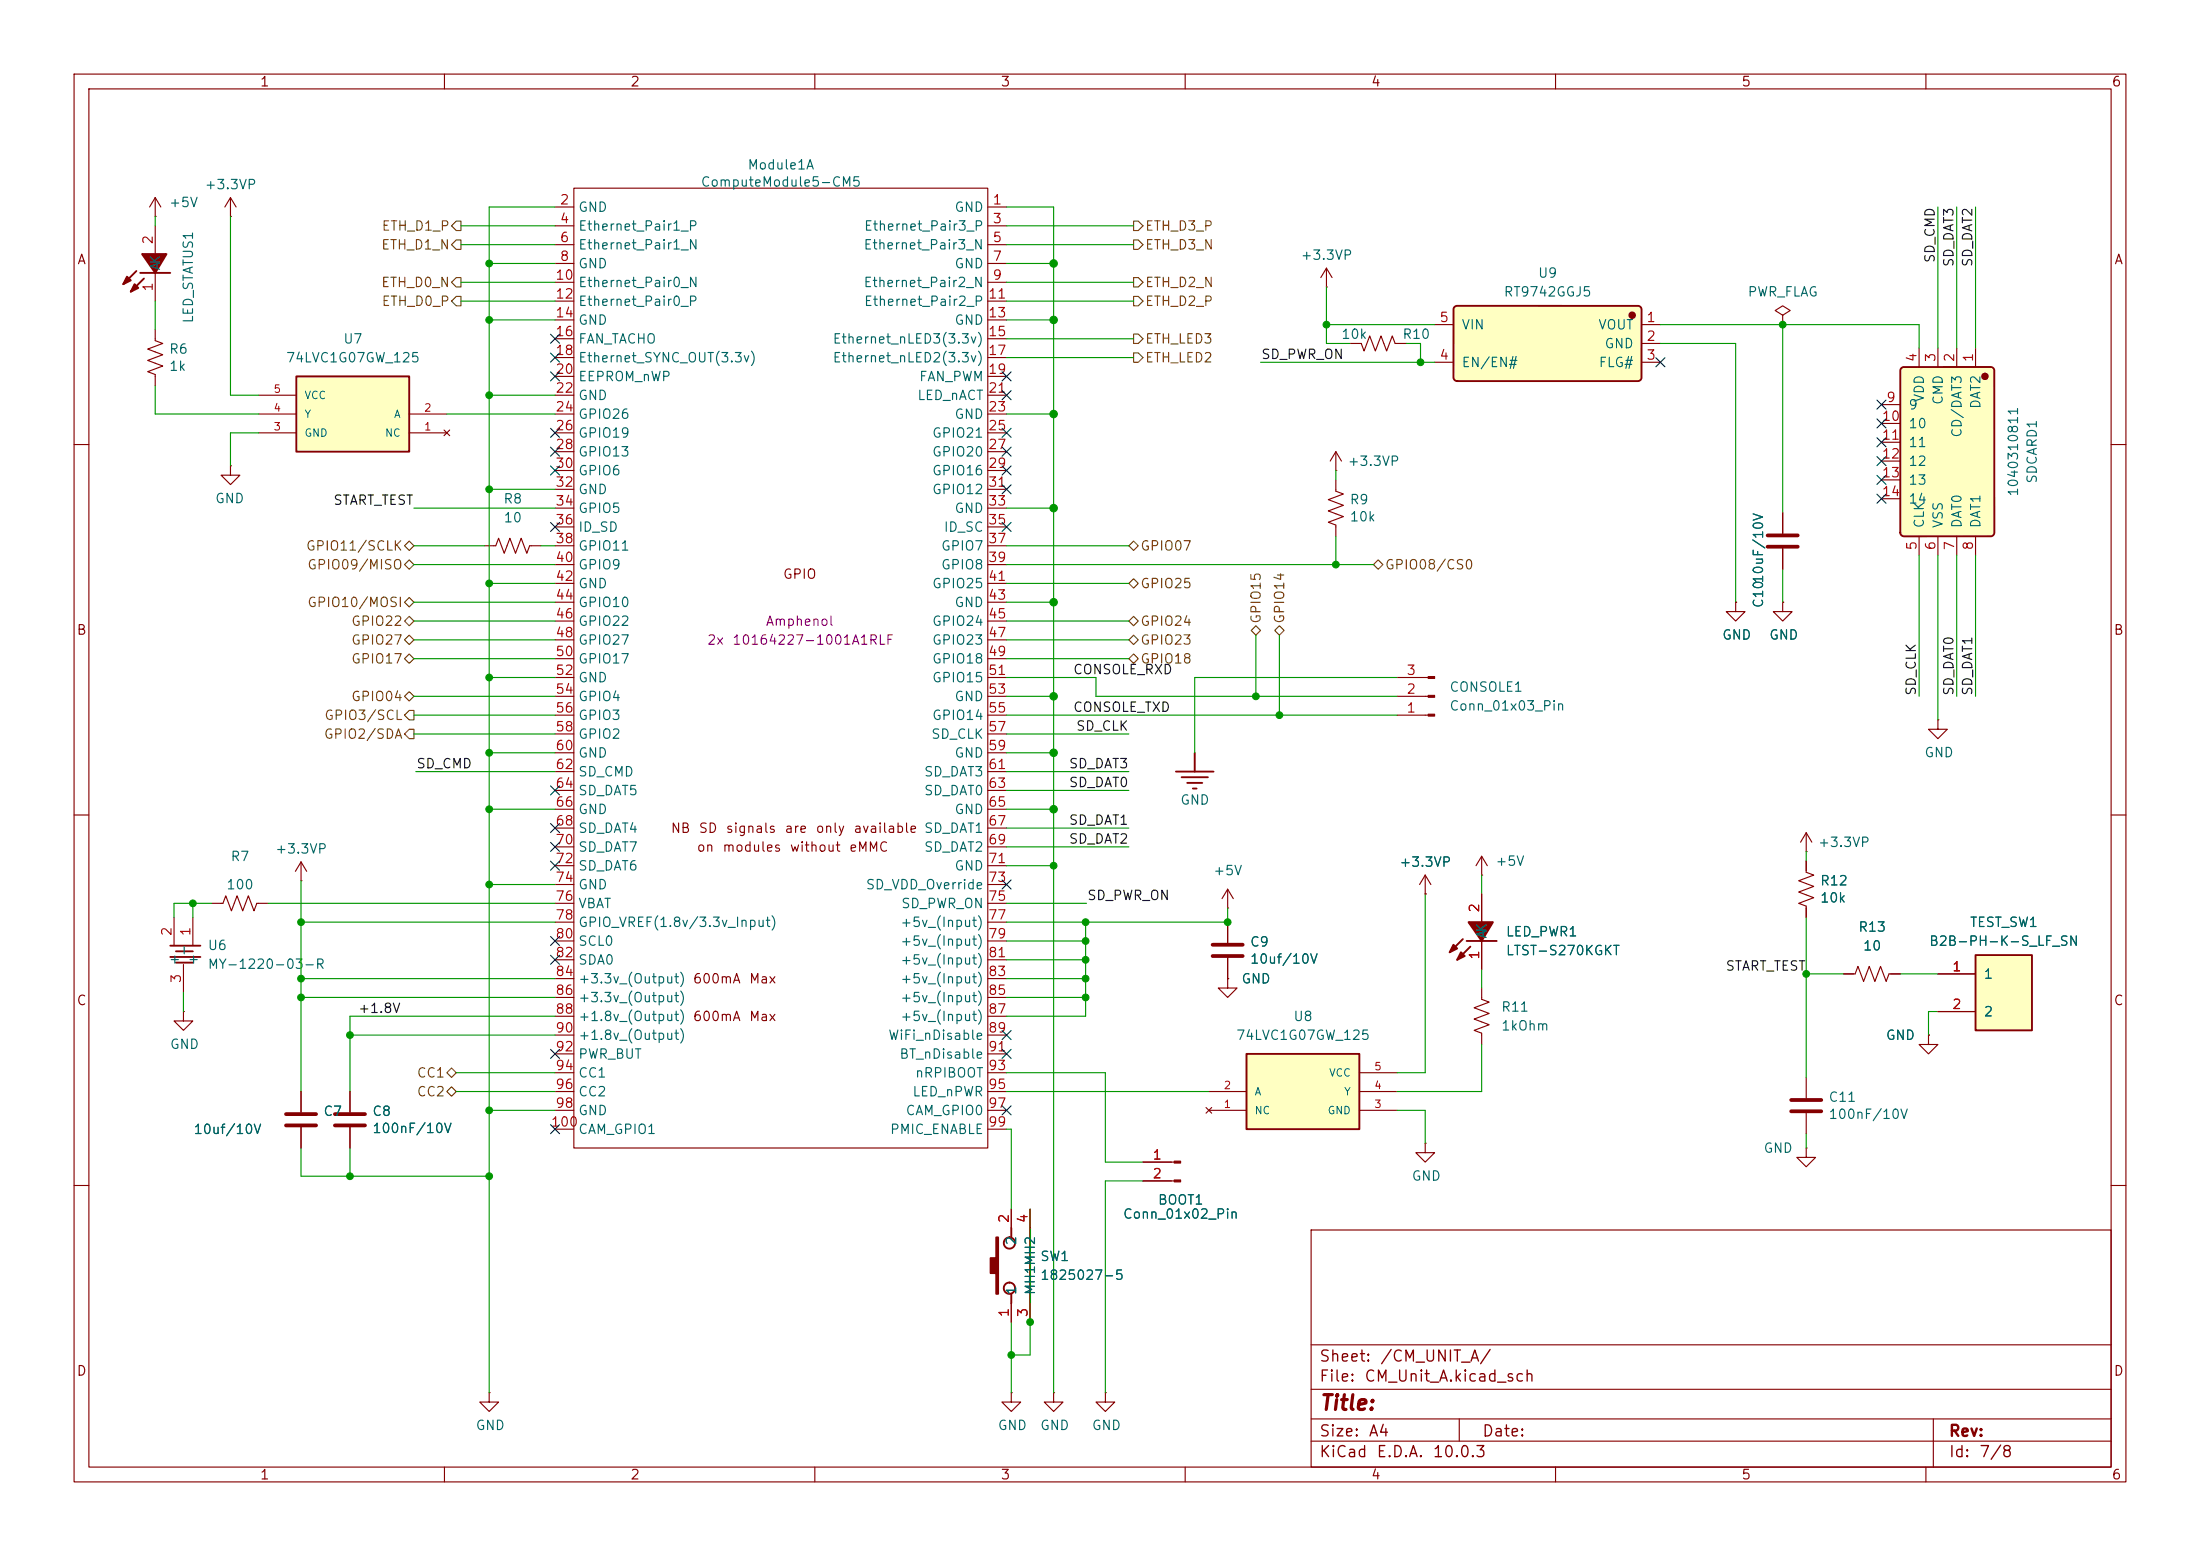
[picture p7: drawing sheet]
<svg xmlns="http://www.w3.org/2000/svg" width="297mm" height="210mm" viewBox="0 0 297 210" stroke-linecap="round" stroke-linejoin="round" font-family="sans-serif">
<g fill="none" stroke="#840000" stroke-width=".15">
<path d="M10 10h277v190h-277zM12 12h273v186h-273zM60 10v2M110 10v2M160 10v2M210 10v2M260 10v2M182.2 46.4h1.6l.3 1 .8-2.1 .8 2.1 .7-2.1 .8 2.1 .8-2.1 .3 1.1h1.6M10 60h2M180.3 63.5h.1M180.3 61l-.7 1.2M180.3 61l.8 1.2"/>
<path d="M180.3 61v2.5M240.7 69.2v2.8M240.7 74v2.8M285 60h2M188.6 96.5h4.2M188.6 94h4.2M188.6 91.4h4.2M240.7 81.3v1.3h1.2l-1.2 1.2-1.3-1.2h1.3M240.7 81.3h.1M10 110h2M285 110h2M165.7 122.6h.1"/>
<path d="M165.7 120l-.7 1.3M165.7 120l.8 1.3M165.7 120v2.6M10 160h2M177 166h108v32h-108zM285 160h2M60 198v2M110 198v2M160 198v2M177 194.5h108M177 191.5h108M177 187.5h108"/>
<path d="M177 181.5h108M197 191.5v3M210 198v2M260 198v2M261 191.5v6.5"/>
</g>
<g fill="#840000" stroke="#840000" stroke-width=".15">
<path d="M192.8 96.4h.9v.2h-.9z"/>
<path d="M192.8 93.9h.9v.2h-.9z"/>
<path d="M192.8 91.3h.9v.3h-.9z"/>
</g>
<path d="M238.6 72.3h4.1M238.6 73.8h4.1" fill="none" stroke="#840000" stroke-width=".51"/>
<path d="M40 50.8h15.2v10.2h-15.2z" fill="#ffffc2"/>
<g fill="none" stroke="#840000" stroke-width=".25">
<path d="M18.4 36.6l-1.8 1.8M18.9 36.8h4.1M19.4 37.6l-1.7 1.8M40 50.8h15.2v10.2h-15.2zM158.7 104.1h5.1M159.5 104.9h3.6M160.3 105.7h2M161 106.4h.5M161.3 101.6v2.5M23 127.6h4.1M23 129.2h4.1M23.7 128.4h2.3"/>
<path d="M23.7 129.9h2.3M197.5 126.7l-1.8 1.8M198 127h4.1M198.5 127.8l-1.8 1.7M136.5 165.7v1.3M136.5 174.6v1.3M139.1 165.7v10.2"/>
<circle cx="136.3" cy="167.8" r=".76"/>
<circle cx="136.3" cy="173.9" r=".76"/>
</g>
<g fill="none" stroke="#840000" stroke-width=".15">
<path d="M21 29.2h.1M21 26.7l-.8 1.2M21 26.7l.7 1.2M21 26.7v2.5M21 30.5v3.8M21 36.8v3.8M31.1 29.2h.1M31.1 26.7l.8 1.2M31.1 26.7l-.7 1.2M31.1 26.7v2.5M179.1 38.7h.1M179.1 36.2l-.8 1.3"/>
<path d="M179.1 36.2l.7 1.3M179.1 36.2v2.5M21 44.5v1.5l1 .4-2.1 .7 2.1 .8-2.1 .7 2.1 .8-2.1 .8 1.1 .3v1.6M34.9 58.4h5.1M34.9 55.9h5.1M34.9 53.3h5.1M55.2 58.4h5.1M55.2 55.9h5.1M59.9 58l.8 .8M60.7 58l-.8 .8M31.1 62.9v1.2h-1.3l1.3 1.3 1.3-1.3h-1.3M31.1 62.9h.1"/>
<path d="M65.4 73.7h1.5l.4-1.1 .8 2.1 .7-2.1 .8 2.1 .8-2.1 .7 2.1 .4-1h1.5M200 118.1h.1M200 115.6v2.5M200 115.6l-.7 1.2M200 115.6l.8 1.2M23.5 123.8v3.8M24.8 136.5v1.3h1.2l-1.2 1.3-1.3-1.3h1.3M24.8 136.5h.1M24.8 130.2v3.8M26 123.8v3.8M28.6 121.9h1.5l.4-1 .7 2 .8-2 .8 2 .7-2 .8 2 .4-1h1.5M200 133.4v1.5l1 .4-2 .7 2 .8-2 .7 2 .8-2 .8 1 .3v1.6"/>
<path d="M200 120.7v3.8M200 127v3.8M40.6 147.3v2.8M40.6 152.1v2.8M47.2 147.3v2.8M47.2 152.1v2.8M154.3 156.8h4.2M154.3 159.4h4.2M192.4 154.3v1.3h1.3l-1.3 1.2-1.3-1.2h1.3M192.4 154.3h.1M136.5 163.2v2.5M136.5 175.9v2.5"/>
<path d="M139.1 163.2v2.5M139.1 175.9v2.5M66 188v1.2h1.3l-1.3 1.3-1.2-1.3h1.2M66 188h.1"/>
</g>
<g fill="#840000" stroke="#840000" stroke-width=".25">
<path d="M197.2 128.5l.5 .5-1 .5z"/>
<path d="M196.2 127.5l.5 .5-1 .5z"/>
<path d="M198.2 124.5h3.3l-1.5 2.5z"/>
<path d="M18.2 38.4l.5 .5-1 .5z"/>
<path d="M17.1 37.3l.6 .5-1.1 .6z"/>
<path d="M19.2 34.3h3.3l-1.5 2.5z"/>
<path d="M134.5 167h.2v7.6h-.2v-2.8h-.8v-2h.8z"/>
</g>
<path d="M38.6 150.4h4.1M38.6 151.9h4.1M45.2 150.4h4.1M45.2 151.9h4.1" fill="none" stroke="#840000" stroke-width=".51"/>
<g fill="#840000" stroke="#840000" stroke-width=".15">
<path d="M158.5 156.7h.9v.3h-.9z"/>
<path d="M158.5 159.3h.9v.2h-.9z"/>
</g>
<path d="M168.3 142.2h15.2v10.2h-15.2z" fill="#ffffc2"/>
<path d="M168.3 142.2h15.2v10.2h-15.2z" fill="none" stroke="#840000" stroke-width=".25"/>
<g fill="none" stroke="#840000" stroke-width=".15">
<path d="M180.3 64.8v1.5l1.1 .4-2.1 .7 2.1 .8-2.1 .8 2.1 .7-2.1 .8 1 .4v1.5M261.6 97.2v1.2h1.3l-1.3 1.3-1.3-1.3h1.3M261.6 97.2h.1M40.6 118.9h.1M40.6 116.3l-.7 1.3M40.6 116.3l.8 1.3M40.6 116.3v2.6M165.7 132.1v1.3h1.3l-1.3 1.2-1.2-1.2h1.2M165.7 132.1h.1M165.7 124.5v2.8M165.7 129.3v2.8M162.8 149.5l.8 .7"/>
<path d="M163.2 149.9h5.1M163.2 147.3h5.1M163.6 149.5l-.8 .7M183.5 149.9h5.1M183.5 147.3h5.1M183.5 144.8h5.1"/>
</g>
<path d="M163.7 127.5h4.1M163.7 129h4.1" fill="none" stroke="#840000" stroke-width=".51"/>
<path d="M256.7 49.7l.2-.2h11.8l.3 .1 .2 .3v22v.3l-.4 .2h-11.8a.51 .51 0 0 1-.5-.5v-21.9z" fill="#ffffc2"/>
<circle cx="268" cy="50.8" r=".38" fill="#840000" stroke="#840000" stroke-width=".25"/>
<path d="M256.7 49.7l.2-.2h11.8l.3 .1 .2 .3v22v.3l-.4 .2h-11.8a.51 .51 0 0 1-.5-.5v-21.9z" fill="none" stroke="#840000" stroke-width=".25"/>
<g fill="none" stroke="#840000" stroke-width=".15">
<path d="M254 54.6h2.5M254 57.2h2.5M254 59.7h2.5M259.1 47v2.5M261.6 47v2.5M264.2 47v2.5M266.7 47v2.5M254 62.2h2.5M254 64.8h2.5M254 67.3h2.5M259.1 72.4v2.5M261.6 72.4v2.5"/>
<path d="M264.2 72.4v2.5M266.7 72.4v2.5"/>
</g>
<path d="M266.7 128.9h7.6v10.2h-7.6z" fill="#ffffc2"/>
<path d="M266.7 128.9h7.6v10.2h-7.6z" fill="none" stroke="#840000" stroke-width=".25"/>
<g fill="none" stroke="#840000" stroke-width=".15">
<path d="M74.9 27.9h2.6M74.9 30.5h2.6M74.9 33h2.6M74.9 35.6h2.6M74.9 38.1h2.6M77.5 25.4h55.8v129.5h-55.8zM133.3 27.9h2.6M133.3 30.5h2.6M133.3 33h2.6M133.3 35.6h2.6M133.3 38.1h2.6M74.9 40.6h2.6"/>
<path d="M74.9 43.2h2.6M74.9 45.7h2.6M74.9 48.3h2.6M74.9 50.8h2.6M74.9 53.3h2.6M74.9 55.9h2.6M74.9 58.4h2.6M133.3 40.6h2.6M133.3 43.2h2.6M133.3 45.7h2.6M133.3 48.3h2.6M133.3 50.8h2.6"/>
<path d="M133.3 53.3h2.6M133.3 55.9h2.6M133.3 58.4h2.6M74.9 61h2.6M74.9 63.5h2.6M74.9 66h2.6M74.9 68.6h2.6M74.9 71.1h2.6M74.9 73.7h2.6M74.9 76.2h2.6M74.9 78.7h2.6M133.3 61h2.6"/>
<path d="M133.3 63.5h2.6M133.3 66h2.6M133.3 68.6h2.6M133.3 71.1h2.6M133.3 73.7h2.6M133.3 76.2h2.6M133.3 78.7h2.6M74.9 81.3h2.6M74.9 83.8h2.6M74.9 86.4h2.6M74.9 88.9h2.6M74.9 91.4h2.6"/>
<path d="M74.9 94h2.6M74.9 96.5h2.6M74.9 99.1h2.6M133.3 81.3h2.6M133.3 83.8h2.6M133.3 86.4h2.6M133.3 88.9h2.6M133.3 91.4h2.6M133.3 94h2.6M133.3 96.5h2.6M133.3 99.1h2.6M74.9 101.6h2.6"/>
<path d="M74.9 104.1h2.6M74.9 106.7h2.6M74.9 109.2h2.6M74.9 111.8h2.6M74.9 114.3h2.6M74.9 116.8h2.6M74.9 119.4h2.6M133.3 101.6h2.6M133.3 104.1h2.6M133.3 106.7h2.6M133.3 109.2h2.6M133.3 111.8h2.6"/>
<path d="M133.3 114.3h2.6M133.3 116.8h2.6M133.3 119.4h2.6M192.4 118.1l-.8 1.3M192.4 118.1l.8 1.3M192.4 118.1v2.6M243.8 114.9h.1M243.8 116.2v1.5l1.1 .4-2.1 .8 2.1 .7-2.1 .8 2.1 .8-2.1 .7 1 .4v1.5M243.8 112.4v2.5M243.8 112.4l-.7 1.3M243.8 112.4l.8 1.3M74.9 121.9h2.6"/>
<path d="M74.9 124.5h2.6M74.9 127h2.6M74.9 129.5h2.6M74.9 132.1h2.6M74.9 134.6h2.6M74.9 137.2h2.6M74.9 139.7h2.6M133.3 121.9h2.6M133.3 124.5h2.6M133.3 127h2.6M133.3 129.5h2.6M133.3 132.1h2.6"/>
<path d="M133.3 134.6h2.6M133.3 137.2h2.6M133.3 139.7h2.6M192.4 120.7h.1M248.9 131.4h1.5l.4-1 .8 2.1 .7-2.1 .8 2.1 .8-2.1 .7 2.1 .4-1.1h1.5M260.3 139.7v1.3h1.3l-1.3 1.2-1.2-1.2h1.2M260.3 139.7h.1M261.6 131.4h5.1M261.6 136.5h5.1M74.9 142.2h2.6M74.9 144.8h2.6M74.9 147.3h2.6"/>
<path d="M74.9 149.9h2.6M74.9 152.4h2.6M133.3 142.2h2.6M133.3 144.8h2.6M133.3 147.3h2.6M133.3 149.9h2.6M133.3 152.4h2.6M243.8 154.9v1.3h1.3l-1.3 1.3-1.2-1.3h1.2M243.8 154.9h.1M243.8 145.4v2.8M243.8 150.2v2.8M136.5 188v1.2h1.3l-1.3 1.3-1.2-1.3h1.2"/>
<path d="M136.5 188h.1M142.2 188v1.2h1.3l-1.3 1.3-1.2-1.3h1.2M142.2 188h.1M149.2 188v1.2h1.3l-1.3 1.3-1.2-1.3h1.2M149.2 188h.1"/>
</g>
<path d="M241.8 148.5h4.1M241.8 150h4.1" fill="none" stroke="#840000" stroke-width=".51"/>
<path d="M196.4 41.4l.3-.1h24.5l.3 .2 .1 .3v9.2l-.3 .4h-24.6a.51 .51 0 0 1-.5-.5v-9.2z" fill="#ffffc2"/>
<circle cx="220.3" cy="42.5" r=".38" fill="#840000" stroke="#840000" stroke-width=".25"/>
<path d="M196.4 41.4l.3-.1h24.5l.3 .2 .1 .3v9.2l-.3 .4h-24.6a.51 .51 0 0 1-.5-.5v-9.2z" fill="none" stroke="#840000" stroke-width=".25"/>
<g fill="none" stroke="#840000" stroke-width=".15">
<path d="M193.7 43.8h2.5M193.7 48.9h2.5M221.6 43.8h2.6M221.6 46.4h2.6M221.6 48.9h2.6M240.7 42.5l1-.6-1-.6-1.1 .6 1.1 .6v1.3M240.7 43.8h.1M240.7 69.2v2.8M240.7 74v2.8M234.3 81.3v1.3h1.3l-1.3 1.2-1.3-1.2h1.3M234.3 81.3h.1M240.7 81.3h.1"/>
<path d="M243.8 116.2v1.3M165.7 132.1h.1M165.7 124.5v2.8M165.7 129.3v2.8M192.4 120.7h.1M200 120.7v3.8M200 127v3.8M243.8 122.6v1.2M248.9 131.4h1.3M255.3 131.4h1.2M260.3 139.7h.1M261.6 131.4h5.1"/>
<path d="M261.6 136.5h5.1M40.6 147.3v2.8M40.6 152.1v2.8M47.2 147.3v2.8M47.2 152.1v2.8M154.3 156.8h3.8M154.3 159.4h3.8M136.5 163.2v2.5M136.5 175.9v2.5M139.1 163.2v2.5M139.1 175.9v2.5"/>
</g>
<g fill="none" stroke="#725600" stroke-width=".15">
<path d="M61.6 37.5h.6v1.2h-.6l-.6-.6zM61.6 29.8h.6v1.3h-.6l-.6-.6zM61.6 32.4h.6v1.3h-.6l-.6-.7zM153 32.4h.7l.6 .6-.6 .7h-.7zM153 37.5h.7l.6 .6-.6 .6h-.7zM153 29.8h.7l.6 .7-.6 .6h-.7zM61.6 40h.6v1.3h-.6l-.6-.7zM153 40h.7l.6 .6-.6 .7h-.7zM153 45.1h.7l.6 .6-.6 .7h-.7zM153 47.6h.7l.6 .7-.6 .6h-.7zM54.6 73.7l.6-.7 .7 .7-.7 .6zM54.6 76.2l.6-.6 .7 .6-.7 .6z"/>
<path d="M152.4 73.7l.6-.7 .7 .7-.7 .6zM152.4 78.7l.6-.6 .7 .6-.7 .7zM185.4 76.2l.7-.6 .6 .6-.6 .6zM54.6 94l.6-.7 .7 .7-.7 .6zM54.6 83.8l.6-.6 .7 .6-.7 .7zM54.6 81.3l.6-.7 .7 .7-.7 .6zM54.6 86.4l.6-.7 .7 .7-.7 .6zM54.6 88.9l.6-.6 .7 .6-.7 .6zM55.2 95.9h.7v1.3h-.7l-.6-.7zM55.2 98.4h.7v1.3h-.7l-.6-.6zM152.4 86.4l.6-.7 .7 .7-.7 .6zM152.4 83.8l.6-.6 .7 .6-.7 .7z"/>
<path d="M153 88.3l.7 .6-.7 .6-.6-.6zM168.9 85.1l.6-.6 .7 .6-.7 .6zM172.1 85.1l.6-.6 .7 .6-.7 .6zM60.3 144.8l.7-.7 .6 .7-.6 .6zM60.3 147.3l.7-.6 .6 .6-.6 .7z"/>
</g>
<g fill="none" stroke="#009600" stroke-width=".15">
<path d="M21 29.2v1.3M31.1 29.2v24.1h3.8M62.2 30.5h12.7M62.2 33h12.7M62.2 38.1h12.7M66 35.6h8.9M74.9 27.9h-8.9v160.1M135.9 27.9h6.3v160.1M135.9 30.5h17.1M135.9 33h17.1M135.9 38.1h17.1M135.9 35.6h6.3"/>
<path d="M179.1 38.7v7.7h3.1M261.6 27.9v19.1M264.2 27.9v19.1M266.7 27.9v19.1M21 52.1v3.8h13.9M21 40.6v3.9M34.9 58.4h-3.8v4.5M60.3 55.9h14.6M62.2 40.6h12.7M66 43.2h8.9M66 53.3h8.9M135.9 55.9h6.3"/>
<path d="M135.9 45.7h17.1M135.9 40.6h17.1M135.9 43.2h6.3M135.9 48.3h17.1M170.2 48.9h23.5M179.1 43.8h14.6M189.9 46.4h1.9v2.5M224.2 46.4h10.1v34.9M224.2 43.8h34.9v3.2M240.7 43.8v25.4M55.9 73.7h9.5M55.9 68.6h19"/>
<path d="M55.9 76.2h19M66 78.7h8.9M66 66h8.9M73 73.7h1.9M135.9 73.7h16.5M135.9 68.6h6.3M135.9 76.2h49.5M135.9 78.7h16.5M180.3 63.5v1.3M180.3 72.4v3.8M240.7 76.8v4.5M259.1 74.9v19.1"/>
<path d="M261.6 74.9v22.3M264.2 74.9v19.1M266.7 74.9v19.1M55.9 86.4h19M55.9 88.9h19M55.9 83.8h19M55.9 81.3h19M55.9 99.1h19M55.9 94h19M55.9 96.5h19M66 91.4h8.9M135.9 86.4h16.5"/>
<path d="M135.9 88.9h16.5M135.9 83.8h16.5M135.9 81.3h6.3M135.9 99.1h16.5M135.9 91.4h12.1v2.6h40.6M135.9 94h6.3M135.9 96.5h52.7M169.5 85.7v8.3M172.7 85.7v10.8M188.6 91.4h-27.3v10.2M40.6 118.9v28.4M56.1 104.1h18.8"/>
<path d="M66 109.2h8.9M66 101.6h8.9M66 119.4h8.9M135.9 116.8h6.3M135.9 104.1h16.5M135.9 111.8h16.5M135.9 106.7h16.5M135.9 114.3h16.5M135.9 109.2h6.3M135.9 101.6h6.3M200 118.1v2.6M243.8 114.9v1.3"/>
<path d="M24.8 134v2.5M26 121.9v1.9M28.6 121.9h-5.1v1.9M36.2 121.9h38.7M40.6 124.5h34.3M40.6 132.1h34.3M40.6 134.6h34.3M47.2 139.7h27.7M74.9 137.2h-27.7v10.1M135.9 121.9h10.8M135.9 129.5h10.7M135.9 132.1h10.7"/>
<path d="M135.9 134.6h10.7M135.9 127h10.7M146.6 124.5v12.7h-10.7M165.7 122.6v1.9h-29.8M192.4 120.7v24.1h-3.8M200 130.8v2.6M243.8 123.8v21.6M243.8 131.4h5.1M256.5 131.4h5.1M261.6 136.5h-1.3v3.2M40.6 154.9v3.9h25.4M47.2 154.9v3.9"/>
<path d="M61.6 144.8h13.3M61.6 147.3h13.3M66 149.9h8.9M135.9 144.8h13.3v12h5.1M135.9 152.4h.6v10.8M135.9 147.3h27.3M154.3 159.4h-5.1v28.6M188.6 149.9h3.8v4.4M200 141v6.3h-11.4M243.8 153v1.9M136.5 178.4v9.6M139.1 163.2v19.7h-2.6"/>
</g>
<g fill="none" stroke="#000084" stroke-width=".15">
<path d="M74.3 45.1l1.2 1.2M74.3 57.8l1.2 1.2M74.3 47.7l1.2 1.2M74.3 50.2l1.2 1.2M75.5 45.1l-1.2 1.2M75.5 57.8l-1.2 1.2M75.5 47.7l-1.2 1.2M75.5 50.2l-1.2 1.2M135.3 57.8l1.2 1.2M135.3 50.2l1.2 1.2M135.3 52.7l1.2 1.2M136.5 57.8l-1.2 1.2"/>
<path d="M136.5 50.2l-1.2 1.2M136.5 52.7l-1.2 1.2M223.5 48.3l1.3 1.2M224.8 48.3l-1.3 1.2M253.4 56.5l1.2 1.3M253.4 54l1.2 1.2M253.4 59.1l1.2 1.2M254.6 56.5l-1.2 1.3M254.6 54l-1.2 1.2M254.6 59.1l-1.2 1.2M74.3 60.4l1.2 1.2M74.3 70.5l1.2 1.2"/>
<path d="M74.3 62.9l1.2 1.2M75.5 60.4l-1.2 1.2M75.5 70.5l-1.2 1.2M75.5 62.9l-1.2 1.2M135.3 70.5l1.2 1.2M135.3 62.9l1.2 1.2M135.3 65.4l1.2 1.2M135.3 60.4l1.2 1.2M136.5 70.5l-1.2 1.2M136.5 62.9l-1.2 1.2M136.5 65.4l-1.2 1.2M136.5 60.4l-1.2 1.2"/>
<path d="M253.4 61.6l1.2 1.2M253.4 64.2l1.2 1.2M253.4 66.7l1.2 1.2M254.6 61.6l-1.2 1.2M254.6 64.2l-1.2 1.2M254.6 66.7l-1.2 1.2M74.3 116.2l1.2 1.2M74.3 111.2l1.2 1.2M74.3 113.7l1.2 1.2M74.3 106.1l1.2 1.2M75.5 116.2l-1.2 1.2M75.5 111.2l-1.2 1.2"/>
<path d="M75.5 113.7l-1.2 1.2M75.5 106.1l-1.2 1.2M135.3 118.8l1.2 1.2M136.5 118.8l-1.2 1.2M74.3 128.9l1.2 1.2M74.3 126.4l1.2 1.2M75.5 128.9l-1.2 1.2M75.5 126.4l-1.2 1.2M135.3 139.1l1.2 1.2M136.5 139.1l-1.2 1.2M74.3 151.8l1.2 1.2M74.3 141.6l1.2 1.2"/>
<path d="M75.5 151.8l-1.2 1.2M75.5 141.6l-1.2 1.2M135.3 149.3l1.2 1.2M135.3 141.6l1.2 1.2M136.5 149.3l-1.2 1.2M136.5 141.6l-1.2 1.2"/>
</g>
<g fill="#009600" stroke="#009600" stroke-width=".14">
<circle cx="142.2" cy="55.9" r=".51"/>
<circle cx="142.2" cy="81.3" r=".51"/>
<circle cx="142.2" cy="68.6" r=".51"/>
<circle cx="142.2" cy="35.6" r=".51"/>
<circle cx="142.2" cy="43.2" r=".51"/>
<circle cx="169.5" cy="94" r=".46"/>
<circle cx="142.2" cy="94" r=".51"/>
<circle cx="180.3" cy="76.2" r=".46"/>
<circle cx="172.7" cy="96.5" r=".46"/>
<circle cx="146.6" cy="124.5" r=".46"/>
<circle cx="146.6" cy="127" r=".46"/>
<circle cx="146.6" cy="132.1" r=".46"/>
<circle cx="146.6" cy="129.5" r=".46"/>
<circle cx="191.8" cy="48.9" r=".46"/>
<circle cx="179.1" cy="43.8" r=".46"/>
<circle cx="142.2" cy="116.8" r=".46"/>
<circle cx="142.2" cy="101.6" r=".51"/>
<circle cx="142.2" cy="109.2" r=".51"/>
<circle cx="139.1" cy="178.4" r=".46"/>
<circle cx="146.6" cy="134.6" r=".46"/>
<circle cx="136.5" cy="182.9" r=".46"/>
<circle cx="66" cy="101.6" r=".46"/>
<circle cx="66" cy="109.2" r=".46"/>
<circle cx="66" cy="91.4" r=".46"/>
<circle cx="66" cy="66" r=".46"/>
<circle cx="66" cy="78.7" r=".46"/>
<circle cx="66" cy="119.4" r=".46"/>
<circle cx="66" cy="149.9" r=".46"/>
<circle cx="66" cy="158.8" r=".46"/>
<circle cx="47.2" cy="158.8" r=".46"/>
<circle cx="47.2" cy="139.7" r=".46"/>
<circle cx="66" cy="43.2" r=".46"/>
<circle cx="66" cy="35.6" r=".46"/>
<circle cx="66" cy="53.3" r=".46"/>
<circle cx="40.6" cy="134.6" r=".46"/>
<circle cx="40.6" cy="132.1" r=".46"/>
<circle cx="40.6" cy="124.5" r=".46"/>
<circle cx="26" cy="121.9" r=".46"/>
<circle cx="240.7" cy="43.8" r=".46"/>
<circle cx="243.8" cy="131.4" r=".46"/>
<circle cx="165.7" cy="124.5" r=".46"/>
</g>
<text font-size="2" fill="#840000" x="178" y="190.8">Title:</text>
<g font-size="1.5" fill="#840000">
<text x="178" y="184.2">Sheet:</text>
<text x="186.2" y="184.2">/CM_UNIT_A/</text>
<text x="178" y="186.9">File:</text>
<text x="184.1" y="186.9">CM_Unit_A.kicad_sch</text>
<text x="178" y="197.1">KiCad</text>
<text x="178" y="194.3">Size:</text>
<text x="184.7" y="194.3">A4</text>
<text x="185.7" y="197.1">E.D.A.</text>
<text x="193.3" y="197.1">10.0.3</text>
<text x="200" y="194.3">Date:</text>
<text x="263" y="194.3">Rev:</text>
<text x="263" y="197.1">Id:</text>
<text x="267.1" y="197.1">7/8</text>
</g>
<g font-size="1.3" fill="#840000">
<text x="35" y="12">1</text>
<text x="85" y="12">2</text>
<text x="135" y="12">3</text>
<text x="185" y="12">4</text>
<text x="235" y="12">5</text>
<text x="285" y="12">6</text>
<text x="10.3" y="36">A</text>
<text x="285.3" y="36">A</text>
<text x="105.6" y="78.4">GPIO</text>
<text x="10.3" y="86">B</text>
<text x="285.3" y="86">B</text>
<text x="90.5" y="112.7">NB</text>
<text x="94.2" y="112.7">SD</text>
<text x="97.9" y="112.7">signals</text>
<text x="105.8" y="112.7">are</text>
<text x="110" y="112.7">only</text>
<text x="115.1" y="112.7">available SD_DAT1</text>
<text x="94" y="115.3">on</text>
<text x="97.4" y="115.3">modules</text>
<text x="106.5" y="115.3">without</text>
<text x="114.5" y="115.3">eMMC</text>
<text x="10.3" y="136">C</text>
<text x="101" y="133.1">Max</text>
<text x="285.3" y="136">C</text>
<text x="101" y="138.1">Max</text>
<text x="10.3" y="186">D</text>
<text x="285.3" y="186">D</text>
<text x="35" y="200">1</text>
<text x="85" y="200">2</text>
<text x="135" y="200">3</text>
<text x="185" y="200">4</text>
<text x="235" y="200">5</text>
<text x="285" y="200">6</text>
</g>
<g font-size="1.3" fill="#006464">
<text x="100.8" y="23.2">Module1A</text>
<text x="22.7" y="28.3">+5V</text>
<text x="27.5" y="25.9">+3.3VP</text>
<text x="78" y="28.9">GND</text>
<text x="94.5" y="25.5">ComputeModule5-CM5</text>
<text x="128.8" y="28.9">GND</text>
<text x="78" y="31.5">Ethernet_Pair1_P</text>
<text x="78" y="34">Ethernet_Pair1_N</text>
<text x="116.5" y="34">Ethernet_Pair3_N</text>
<text x="116.6" y="31.5">Ethernet_Pair3_P</text>
<text x="175.5" y="35.4">+3.3VP</text>
<text x="21.9" y="36.6" transform="rotate(-90 21.9 36.6)">AK</text>
<text x="78" y="36.5">GND</text>
<text x="78" y="39.1">Ethernet_Pair0_N</text>
<text x="78" y="41.6">Ethernet_Pair0_P</text>
<text x="116.5" y="39.1">Ethernet_Pair2_N</text>
<text x="116.6" y="41.6">Ethernet_Pair2_P</text>
<text x="128.8" y="36.5">GND</text>
<text x="202.9" y="40.3">RT9742GGJ5</text>
<text x="207.5" y="37.8">U9</text>
<text x="235.8" y="40.3">PWR_FLAG</text>
<text x="26.4" y="43.7" transform="rotate(-90 26.4 43.7)">LED_STATUS1</text>
<text x="46.3" y="46.7">U7</text>
<text x="78" y="44.2">GND</text>
<text x="78" y="46.7">FAN_TACHO</text>
<text x="112.3" y="46.7">Ethernet_nLED3(3.3v)</text>
<text x="128.8" y="44.2">GND</text>
<text x="181" y="46.1">10k</text>
<text x="189.2" y="46.1">R10</text>
<text x="197.2" y="44.8">VIN</text>
<text x="215.7" y="44.8">VOUT</text>
<text x="216.5" y="47.3">GND</text>
<text x="22.7" y="48.1">R6</text>
<text x="22.7" y="50.4">1k</text>
<text x="38.5" y="49.2">74LVC1G07GW_125</text>
<text x="78" y="49.2">Ethernet_SYNC_OUT(3.3v)</text>
<text x="78" y="51.8">EEPROM_nWP</text>
<text x="112.3" y="49.2">Ethernet_nLED2(3.3v)</text>
<text x="124" y="51.8">FAN_PWM</text>
<text x="197.2" y="49.9">EN/EN#</text>
<text x="215.7" y="49.9">FLG#</text>
<text x="78" y="54.3">GND</text>
<text x="78" y="56.9">GPIO26</text>
<text x="78" y="59.4">GPIO19</text>
<text x="123.7" y="54.3">LED_nACT</text>
<text x="125.7" y="59.4">GPIO21</text>
<text x="128.8" y="56.9">GND</text>
<text x="257.6" y="55.6">9</text>
<text x="257.6" y="58.1">10</text>
<text x="260.1" y="54.4" transform="rotate(-90 260.1 54.4)">VDD</text>
<text x="262.6" y="54.7" transform="rotate(-90 262.6 54.7)">CMD</text>
<text x="265.1" y="59.2" transform="rotate(-90 265.1 59.2)">CD/DAT3</text>
<text x="267.7" y="55.3" transform="rotate(-90 267.7 55.3)">DAT2</text>
<text x="78" y="61.9">GPIO13</text>
<text x="78" y="64.5">GPIO6</text>
<text x="125.7" y="61.9">GPIO20</text>
<text x="125.7" y="64.5">GPIO16</text>
<text x="181.8" y="63.2">+3.3VP</text>
<text x="257.6" y="60.7">11</text>
<text x="257.6" y="63.2">12</text>
<text x="257.6" y="65.7">13</text>
<text x="275.3" y="65.4" transform="rotate(-90 275.3 65.4)">SDCARD1</text>
<text x="29" y="68.2">GND</text>
<text x="67.9" y="68.3">R8</text>
<text x="67.9" y="70.8">10</text>
<text x="78" y="67">GND</text>
<text x="78" y="69.6">GPIO5</text>
<text x="125.7" y="67">GPIO12</text>
<text x="128.8" y="69.6">GND</text>
<text x="182.1" y="68.4">R9</text>
<text x="182.1" y="70.7">10k</text>
<text x="257.6" y="68.3">14</text>
<text x="260.1" y="71.4" transform="rotate(-90 260.1 71.4)">CLK</text>
<text x="262.6" y="71.4" transform="rotate(-90 262.6 71.4)">VSS</text>
<text x="265.1" y="71.4" transform="rotate(-90 265.1 71.4)">DAT0</text>
<text x="267.7" y="71.4" transform="rotate(-90 267.7 71.4)">DAT1</text>
<text x="272.8" y="67.1" transform="rotate(-90 272.8 67.1)">1040310811</text>
<text x="78" y="72.1">ID_SD</text>
<text x="78" y="74.6">GPIO11</text>
<text x="78" y="77.2">GPIO9</text>
<text x="127" y="74.6">GPIO7</text>
<text x="127" y="77.2">GPIO8</text>
<text x="127.3" y="72.1">ID_SC</text>
<text x="78" y="79.7">GND</text>
<text x="78" y="82.3">GPIO10</text>
<text x="125.7" y="79.7">GPIO25</text>
<text x="128.8" y="82.3">GND</text>
<text x="238.3" y="82.2" transform="rotate(-90 238.3 82.2)">C10</text>
<text x="238.3" y="78.9" transform="rotate(-90 238.3 78.9)">10uF/10V</text>
<text x="78" y="84.8">GPIO22</text>
<text x="78" y="87.3">GPIO27</text>
<text x="78" y="89.9">GPIO17</text>
<text x="125.7" y="84.8">GPIO24</text>
<text x="125.7" y="87.3">GPIO23</text>
<text x="125.7" y="89.9">GPIO18</text>
<text x="232.4" y="86.6">GND</text>
<text x="238.8" y="86.6">GND</text>
<text x="78" y="92.4">GND</text>
<text x="78" y="95">GPIO4</text>
<text x="125.7" y="92.4">GPIO15</text>
<text x="128.8" y="95">GND</text>
<text x="195.6" y="93.7">CONSOLE1</text>
<text x="78" y="97.5">GPIO3</text>
<text x="78" y="100">GPIO2</text>
<text x="125.6" y="100">SD_CLK</text>
<text x="125.7" y="97.5">GPIO14</text>
<text x="195.6" y="96.2">Conn_01x03_Pin</text>
<text x="78" y="102.6">GND</text>
<text x="78" y="105.1">SD_CMD</text>
<text x="78" y="107.7">SD_DAT5</text>
<text x="124.7" y="105.1">SD_DAT3</text>
<text x="124.7" y="107.7">SD_DAT0</text>
<text x="128.8" y="102.6">GND</text>
<text x="259.7" y="102.5">GND</text>
<text x="78" y="110.2">GND</text>
<text x="78" y="112.7">SD_DAT4</text>
<text x="128.8" y="110.2">GND</text>
<text x="159.3" y="108.9">GND</text>
<text x="31" y="116.5">R7</text>
<text x="37.1" y="115.5">+3.3VP</text>
<text x="78" y="115.3">SD_DAT7</text>
<text x="78" y="117.8">SD_DAT6</text>
<text x="124.7" y="115.3">SD_DAT2</text>
<text x="128.8" y="117.8">GND</text>
<text x="163.7" y="118.4">+5V</text>
<text x="188.8" y="117.3">+3.3VP</text>
<text x="201.8" y="117.2">+5V</text>
<text x="245.3" y="114.6">+3.3VP</text>
<text x="245.6" y="119.8">R12</text>
<text x="30.5" y="120.4">100</text>
<text x="78" y="120.4">GND</text>
<text x="78" y="122.9">VBAT</text>
<text x="78" y="125.4">GPIO_VREF(1.8v/3.3v_Input)</text>
<text x="116.8" y="120.4">SD_VDD_Override</text>
<text x="121.5" y="125.4">+5v_(Input)</text>
<text x="121.6" y="122.9">SD_PWR_ON</text>
<text x="245.6" y="122.1">10k</text>
<text x="265.8" y="125.4">TEST_SW1</text>
<text x="24.5" y="130.4" transform="rotate(-90 24.5 130.4)">+</text>
<text x="25.7" y="129.2" transform="rotate(-90 25.7 129.2)">-</text>
<text x="27" y="130.4" transform="rotate(-90 27 130.4)">+</text>
<text x="27.9" y="128.5">U6</text>
<text x="27.9" y="131.1">MY-1220-03-R</text>
<text x="78" y="128">SCL0</text>
<text x="78" y="130.5">SDA0</text>
<text x="121.5" y="128">+5v_(Input)</text>
<text x="121.5" y="130.5">+5v_(Input)</text>
<text x="168.7" y="128.1">C9</text>
<text x="168.7" y="130.4">10uf/10V</text>
<text x="201" y="126.8" transform="rotate(-90 201 126.8)">AK</text>
<text x="203.2" y="126.7">LED_PWR1</text>
<text x="203.2" y="129.2">LTST-S270KGKT</text>
<text x="250.8" y="126.1">R13</text>
<text x="251.4" y="128.6">10</text>
<text x="260.3" y="128">B2B-PH-K-S_LF_SN</text>
<text x="78" y="133.1">+3.3v_(Output) 600mA</text>
<text x="78" y="135.6">+3.3v_(Output)</text>
<text x="121.5" y="133.1">+5v_(Input)</text>
<text x="121.5" y="135.6">+5v_(Input)</text>
<text x="167.5" y="133.1">GND</text>
<text x="202.6" y="136.9">R11</text>
<text x="267.7" y="132.4">1</text>
<text x="267.7" y="137.5">2</text>
<text x="22.9" y="141.9">GND</text>
<text x="78" y="138.1">+1.8v_(Output) 600mA</text>
<text x="78" y="140.7">+1.8v_(Output)</text>
<text x="78" y="143.2">PWR_BUT</text>
<text x="119.8" y="140.7">WiFi_nDisable</text>
<text x="121.3" y="143.2">BT_nDisable</text>
<text x="121.5" y="138.1">+5v_(Input)</text>
<text x="166.8" y="140.7">74LVC1G07GW_125</text>
<text x="174.5" y="138.1">U8</text>
<text x="202.6" y="139.4">1kOhm</text>
<text x="254.5" y="140.7">GND</text>
<text x="78" y="145.8">CC1</text>
<text x="78" y="148.3">CC2</text>
<text x="123.1" y="148.3">LED_nPWR</text>
<text x="123.4" y="145.8">nRPIBOOT</text>
<text x="246.8" y="149">C11</text>
<text x="26" y="153.4">10uf/10V</text>
<text x="43.6" y="150.9">C7</text>
<text x="50.2" y="150.9">C8</text>
<text x="50.2" y="153.2">100nF/10V</text>
<text x="78" y="150.8">GND</text>
<text x="78" y="153.4">CAM_GPIO1</text>
<text x="120.1" y="153.4">PMIC_ENABLE</text>
<text x="122.2" y="150.8">CAM_GPIO0</text>
<text x="238" y="155.9">GND</text>
<text x="246.8" y="151.3">100nF/10V</text>
<text x="190.5" y="159.7">GND</text>
<text x="151.5" y="164.8">Conn_01x02_Pin</text>
<text x="156.2" y="162.9">BOOT1</text>
<text x="137.5" y="168.2" transform="rotate(-90 137.5 168.2)">2</text>
<text x="140.3" y="170.5">SW1</text>
<text x="140.3" y="173.1">1825027-5</text>
<text x="137.5" y="174.9" transform="rotate(-90 137.5 174.9)">1</text>
<text x="140" y="174.9" transform="rotate(-90 140 174.9)">MH1MH2</text>
<text x="64.1" y="193.3">GND</text>
<text x="134.6" y="193.3">GND</text>
<text x="140.3" y="193.3">GND</text>
<text x="147.3" y="193.3">GND</text>
</g>
<g font-size="1.3" fill="#a90000">
<text x="75.5" y="27.9">2</text>
<text x="133.9" y="27.9">1</text>
<text x="20.9" y="33.1" transform="rotate(-90 20.9 33.1)">2</text>
<text x="75.5" y="30.5">4</text>
<text x="75.5" y="33">6</text>
<text x="75.5" y="35.5">8</text>
<text x="133.9" y="30.5">3</text>
<text x="133.9" y="33">5</text>
<text x="133.9" y="35.5">7</text>
<text x="20.9" y="39.4" transform="rotate(-90 20.9 39.4)">1</text>
<text x="74.9" y="38.1">10</text>
<text x="74.9" y="40.6">12</text>
<text x="133.3" y="40.6">11</text>
<text x="133.9" y="38.1">9</text>
<text x="74.9" y="43.2">14</text>
<text x="74.9" y="45.7">16</text>
<text x="133.3" y="43.2">13</text>
<text x="133.3" y="45.7">15</text>
<text x="194.2" y="43.8">5</text>
<text x="222.2" y="43.8">1</text>
<text x="222.2" y="46.3">2</text>
<text x="74.9" y="48.2">18</text>
<text x="74.9" y="50.8">20</text>
<text x="74.9" y="53.3">22</text>
<text x="133.3" y="48.2">17</text>
<text x="133.3" y="50.8">19</text>
<text x="133.3" y="53.3">21</text>
<text x="194.2" y="48.9">4</text>
<text x="222.2" y="48.9">3</text>
<text x="259.1" y="49" transform="rotate(-90 259.1 49)">4</text>
<text x="261.6" y="49" transform="rotate(-90 261.6 49)">3</text>
<text x="264.1" y="49" transform="rotate(-90 264.1 49)">2</text>
<text x="266.7" y="49" transform="rotate(-90 266.7 49)">1</text>
<text x="74.9" y="55.9">24</text>
<text x="74.9" y="58.4">26</text>
<text x="133.3" y="55.9">23</text>
<text x="133.3" y="58.4">25</text>
<text x="254" y="57.1">10</text>
<text x="254" y="59.7">11</text>
<text x="254.6" y="54.6">9</text>
<text x="74.9" y="60.9">28</text>
<text x="74.9" y="63.5">30</text>
<text x="133.3" y="60.9">27</text>
<text x="133.3" y="63.5">29</text>
<text x="254" y="62.2">12</text>
<text x="254" y="64.7">13</text>
<text x="74.9" y="66">32</text>
<text x="74.9" y="68.6">34</text>
<text x="74.9" y="71.1">36</text>
<text x="133.3" y="66">31</text>
<text x="133.3" y="68.6">33</text>
<text x="133.3" y="71.1">35</text>
<text x="254" y="67.3">14</text>
<text x="74.9" y="73.6">38</text>
<text x="74.9" y="76.2">40</text>
<text x="133.3" y="73.6">37</text>
<text x="133.3" y="76.2">39</text>
<text x="259.1" y="74.4" transform="rotate(-90 259.1 74.4)">5</text>
<text x="261.6" y="74.4" transform="rotate(-90 261.6 74.4)">6</text>
<text x="264.1" y="74.4" transform="rotate(-90 264.1 74.4)">7</text>
<text x="266.7" y="74.4" transform="rotate(-90 266.7 74.4)">8</text>
<text x="74.9" y="78.7">42</text>
<text x="74.9" y="81.3">44</text>
<text x="74.9" y="83.8">46</text>
<text x="133.3" y="78.7">41</text>
<text x="133.3" y="81.3">43</text>
<text x="133.3" y="83.8">45</text>
<text x="74.9" y="86.3">48</text>
<text x="74.9" y="88.9">50</text>
<text x="133.3" y="86.3">47</text>
<text x="133.3" y="88.9">49</text>
<text x="74.9" y="91.4">52</text>
<text x="74.9" y="94">54</text>
<text x="133.3" y="91.4">51</text>
<text x="133.3" y="94">53</text>
<text x="189.8" y="94">2</text>
<text x="189.8" y="91.4">3</text>
<text x="74.9" y="96.5">56</text>
<text x="74.9" y="99">58</text>
<text x="74.9" y="101.6">60</text>
<text x="133.3" y="96.5">55</text>
<text x="133.3" y="99">57</text>
<text x="133.3" y="101.6">59</text>
<text x="189.8" y="96.5">1</text>
<text x="74.9" y="104.1">62</text>
<text x="74.9" y="106.7">64</text>
<text x="133.3" y="104.1">61</text>
<text x="133.3" y="106.7">63</text>
<text x="74.9" y="109.2">66</text>
<text x="74.9" y="111.7">68</text>
<text x="133.3" y="109.2">65</text>
<text x="133.3" y="111.7">67</text>
<text x="74.9" y="114.3">70</text>
<text x="74.9" y="116.8">72</text>
<text x="74.9" y="119.4">74</text>
<text x="133.3" y="114.3">69</text>
<text x="133.3" y="116.8">71</text>
<text x="133.3" y="119.4">73</text>
<text x="74.9" y="121.9">76</text>
<text x="74.9" y="124.4">78</text>
<text x="133.3" y="121.9">75</text>
<text x="133.3" y="124.4">77</text>
<text x="200" y="123.3" transform="rotate(-90 200 123.3)">2</text>
<text x="23.5" y="126.4" transform="rotate(-90 23.5 126.4)">2</text>
<text x="26" y="126.4" transform="rotate(-90 26 126.4)">1</text>
<text x="74.9" y="127">80</text>
<text x="74.9" y="129.5">82</text>
<text x="133.3" y="127">79</text>
<text x="133.3" y="129.5">81</text>
<text x="200" y="129.6" transform="rotate(-90 200 129.6)">1</text>
<text x="263.5" y="131.4">1</text>
<text x="24.7" y="132.8" transform="rotate(-90 24.7 132.8)">3</text>
<text x="74.9" y="132.1">84</text>
<text x="74.9" y="134.6">86</text>
<text x="74.9" y="137.1">88</text>
<text x="133.3" y="132.1">83</text>
<text x="133.3" y="134.6">85</text>
<text x="133.3" y="137.1">87</text>
<text x="263.5" y="136.5">2</text>
<text x="74.9" y="139.7">90</text>
<text x="74.9" y="142.2">92</text>
<text x="133.3" y="139.7">89</text>
<text x="133.3" y="142.2">91</text>
<text x="74.9" y="144.8">94</text>
<text x="74.9" y="147.3">96</text>
<text x="74.9" y="149.8">98</text>
<text x="133.3" y="144.8">93</text>
<text x="133.3" y="147.3">95</text>
<text x="133.3" y="149.8">97</text>
<text x="74.3" y="152.4">100</text>
<text x="133.3" y="152.4">99</text>
<text x="155.5" y="156.8">1</text>
<text x="155.5" y="159.4">2</text>
<text x="136.5" y="165.2" transform="rotate(-90 136.5 165.2)">2</text>
<text x="139" y="165.2" transform="rotate(-90 139 165.2)">4</text>
<text x="136.5" y="177.9" transform="rotate(-90 136.5 177.9)">1</text>
<text x="139" y="177.9" transform="rotate(-90 139 177.9)">3</text>
</g>
<g font-size="1.3" fill="#725600">
<text x="51.4" y="34">ETH_D1_N</text>
<text x="51.4" y="31.5">ETH_D1_P</text>
<text x="154.5" y="34">ETH_D3_N</text>
<text x="154.5" y="31.5">ETH_D3_P</text>
<text x="51.4" y="39.1">ETH_D0_N</text>
<text x="51.4" y="41.6">ETH_D0_P</text>
<text x="154.5" y="39.1">ETH_D2_N</text>
<text x="154.5" y="41.6">ETH_D2_P</text>
<text x="154.5" y="46.7">ETH_LED3</text>
<text x="154.5" y="49.2">ETH_LED2</text>
<text x="41.2" y="74.6">GPIO11/SCLK</text>
<text x="41.4" y="77.2">GPIO09/MISO</text>
<text x="153.9" y="74.6">GPIO07</text>
<text x="186.9" y="77.2">GPIO08/CS0</text>
<text x="41.4" y="82.3">GPIO10/MOSI</text>
<text x="153.9" y="79.7">GPIO25</text>
<text x="47.3" y="84.8">GPIO22</text>
<text x="47.3" y="87.3">GPIO27</text>
<text x="47.3" y="89.9">GPIO17</text>
<text x="153.9" y="87.3">GPIO23</text>
<text x="153.9" y="84.8">GPIO24</text>
<text x="153.9" y="89.9">GPIO18</text>
<text x="170.5" y="84.3" transform="rotate(-90 170.5 84.3)">GPIO15</text>
<text x="173.7" y="84.3" transform="rotate(-90 173.7 84.3)">GPIO14</text>
<text x="47.3" y="95">GPIO04</text>
<text x="43.6" y="100">GPIO2/SDA</text>
<text x="43.7" y="97.5">GPIO3/SCL</text>
<text x="56.2" y="145.8">CC1</text>
<text x="56.2" y="148.3">CC2</text>
</g>
<g font-size="1.3" fill="#0f0f0f">
<text x="261.5" y="35.6" transform="rotate(-90 261.5 35.6)">SD_CMD</text>
<text x="264" y="36.1" transform="rotate(-90 264 36.1)">SD_DAT3</text>
<text x="266.6" y="36.1" transform="rotate(-90 266.6 36.1)">SD_DAT2</text>
<text x="170.2" y="48.8">SD_PWR_ON</text>
<text x="44.9" y="68.5">START_TEST</text>
<text x="144.8" y="91.3">CONSOLE_RXD</text>
<text x="259" y="94" transform="rotate(-90 259 94)">SD_CLK</text>
<text x="264" y="94" transform="rotate(-90 264 94)">SD_DAT0</text>
<text x="266.6" y="94" transform="rotate(-90 266.6 94)">SD_DAT1</text>
<text x="144.8" y="96.4">CONSOLE_TXD</text>
<text x="145.2" y="98.9">SD_CLK</text>
<text x="56.1" y="104">SD_CMD</text>
<text x="144.2" y="104">SD_DAT3</text>
<text x="144.2" y="106.6">SD_DAT0</text>
<text x="144.2" y="111.6">SD_DAT1</text>
<text x="144.2" y="114.2">SD_DAT2</text>
<text x="146.7" y="121.8">SD_PWR_ON</text>
<text x="232.9" y="131.3">START_TEST</text>
<text x="48.3" y="137">+1.8V</text>
</g>
<g font-size="1.3" fill="#840084">
<text x="95.4" y="87.3">2x</text>
<text x="98.8" y="87.3">10164227-1001A1RLF</text>
<text x="103.3" y="84.8">Amphenol</text>
</g>
<g font-size="1" fill="#a90000">
<text x="36.9" y="53.3">5</text>
<text x="36.9" y="58.3">3</text>
<text x="36.9" y="55.8">4</text>
<text x="57.2" y="58.3">1</text>
<text x="57.2" y="55.8">2</text>
<text x="165.1" y="149.8">1</text>
<text x="165.1" y="147.2">2</text>
<text x="185.4" y="149.8">3</text>
<text x="185.4" y="147.2">4</text>
<text x="185.4" y="144.7">5</text>
</g>
<g font-size="1" fill="#006464">
<text x="41" y="59.2">GND</text>
<text x="41" y="56.7">Y</text>
<text x="41" y="54.1">VCC</text>
<text x="51.9" y="59.2">NC</text>
<text x="53.1" y="56.7">A</text>
<text x="169.3" y="148.1">A</text>
<text x="179.3" y="145.6">VCC</text>
<text x="181.4" y="148.1">Y</text>
<text x="169.3" y="150.6">NC</text>
<text x="179.1" y="150.6">GND</text>
</g>
</svg>
